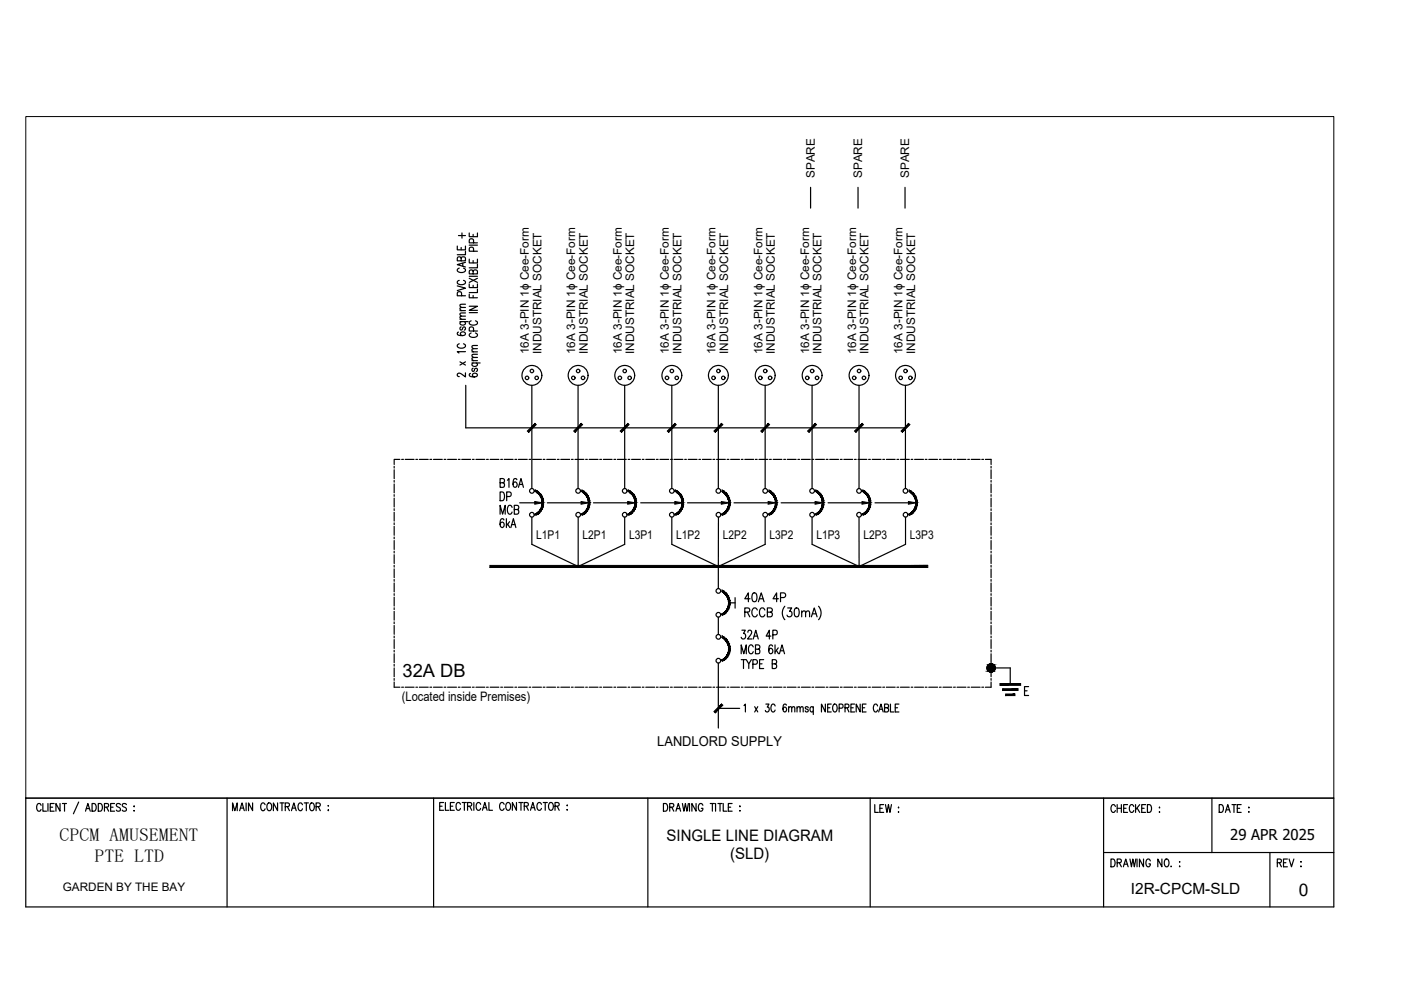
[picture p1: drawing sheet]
<svg xmlns="http://www.w3.org/2000/svg" width="297mm" height="210mm" viewBox="0 0 297 210" stroke-linecap="round" stroke-linejoin="round" font-family="sans-serif">
<!-- layer: SLD -->
<g fill="#000" stroke="#000" stroke-width=".21">
<path d="M113.4 106.3l1.7 .3-1.7 .3zM123.2 106.3l1.7 .3-1.7 .3zM133.1 106.3l1.7 .3-1.7 .3zM143.1 106.3l1.7 .3-1.7 .3zM152.9 106.3l1.8 .3-1.8 .3zM162.9 106.3l1.7 .3-1.7 .3zM172.8 106.3l1.7 .3-1.7 .3zM182.8 106.3l1.7 .3-1.7 .3zM192.6 106.3l1.7 .3-1.7 .3z"/>
<path d="M103.9 119.9v.4l92.8-.4zM103.9 120.3l92.8-.4v.4z"/>
</g>
<!-- layer: SLD-TXT -->
<g fill="none" stroke="#000" stroke-width=".25">
<path d="M97 52.2v.8h1.7v-.8M97.2 49.9h1.5M97.4 59.5a.42 .42 0 0 0-.4 .2 .42 .42 0 0 0 0 .4 1.24 1.24 0 0 0 1.7-.1 .45 .45 0 0 0-.4-.5M97.4 56.8a.48 .48 0 0 0-.4 .6 .48 .48 0 0 0 .6 .4h.4a.48 .48 0 0 0 .7-.4 .48 .48 0 0 0-.4-.6M97.8 54.8l.3-.3h.4l.2 .3v.5h-1.7v-.7h.7l.1 .7M97.8 52.5v.5M97.9 49.4v1.1M98.1 55.8v.6M98.7 55.6l-1.7 .5 1.7 .5M98.7 53.3v.7h-1.7M99.5 54.9v.8h1.7v-.8M99.5 49.4v.8h1.7v-.8"/>
<path d="M99.5 59l1.7 .9M99.5 58.6h1.7M99.5 52h1.7M100.3 57.5l.3-.3 .5 .1 .1 .2v.6h-1.7l.1-.8h.6l.1 .8M100.3 49.7v.5M100.3 55.2v.5M100.4 53.3l-.1-.8-.2-.1-.5 .1-.1 .8h1.7M100.4 51.5l-.1-.7-.2-.2-.5 .2-.1 .7h1.7M101.2 56v.8h-1.7M101.2 59l-1.7 .9M97 60.6l1.7 .5-1.7 .5M97.2 70.4l-.2 .4a1.08 1.08 0 0 0 1.7-.1 .51 .51 0 0 0-.6-.3 .51 .51 0 0 0-.4 .6l.4 .2"/>
<path d="M97.4 72.9a.48 .48 0 0 0-.4 .6 .48 .48 0 0 0 .6 .3h.4a.48 .48 0 0 0 .7-.3 .48 .48 0 0 0-.4-.6M97.5 76.7l1.2 .7M97.5 68.2h1.8M97.5 67.7h1.2M97.5 65.9h1.2M97.8 69.3a.35 .35 0 0 0-.3 .4 .35 .35 0 0 0 .3 .3l.4-.6 .2-.1a.35 .35 0 0 1 .3 .4 .35 .35 0 0 1-.3 .3M97.8 68.2l-.2 .1a.56 .56 0 0 0 .4 .7 .56 .56 0 0 0 .7-.4l-.3-.4M97.9 62.7l-.1-.7-.3-.2-.5 .2v.7h1.7M98.7 79.1v.8l-.8-.6-.6-.2-.3 .3v.2l.4 .3M98.7 74.6h-1.7l.3 .3M98.7 67l-1.1 .1-.1 .3 .4 .3M98.7 66.4h-1.1l-.1 .3 .4 .3"/>
<path d="M98.7 65.2h-1.1l-.1 .3 .4 .4M98.7 64.5l-1.1 .1-.1 .3 .4 .3M98.7 76.7l-1.2 .7M99.5 64.9h1.7l-1.7 .9h1.7M99.5 62.3v.8h1.7M99.5 60.2v.8h1.7v-.8M99.5 66.3h1.7M99.7 79.2l-.2 .4a1.09 1.09 0 0 0 1.7-.1 .51 .51 0 0 0-.6-.4 .51 .51 0 0 0-.4 .6l.4 .2M99.9 70.6a.49 .49 0 0 0-.4 .6 .49 .49 0 0 0 .6 .3h.5a.48 .48 0 0 0 .6-.3 .48 .48 0 0 0-.4-.6M99.9 68a.48 .48 0 0 0-.4 .6 .48 .48 0 0 0 .6 .3h.5a.48 .48 0 0 0 .6-.3 .48 .48 0 0 0-.4-.6M100.1 77h1.7M100.1 76.5h1.1"/>
<path d="M100.1 74.6h1.1M100.3 78.1a.35 .35 0 0 0-.3 .3 .35 .35 0 0 0 .3 .4l.3-.2 .1-.5h.3a.35 .35 0 0 1 .2 .3 .35 .35 0 0 1-.2 .4M100.3 77l-.2 .1a.56 .56 0 0 0 .4 .7 .56 .56 0 0 0 .7-.4l-.2-.4M100.3 60.5v.5M100.3 62.6v.5M100.4 70.2l-.1-.8-.2-.1-.5 .1-.1 .8h1.7M101.2 75.8l-1.1 .1v.3l.3 .3M101.2 75.1l-1.1 .1v.3l.3 .3M101.2 73.9l-1.1 .1v.3l.3 .3M101.2 73.3h-1.1v.3l.3 .3M101.2 61.3v.7h-1.7M106 102.4l.8-.1 .2-.3-.2-.4-.8-.1v1.8h.6l.3-.1 .1-.5-.4-.3"/>
<path d="M106 104.3h.5a1.14 1.14 0 0 1 0 1.9h-.5zM106 109v-1.9l.6 1.9 .5-1.9v1.9M106.8 110.3v-.2l-.4-.1a1.16 1.16 0 0 0 .1 1.9 .55 .55 0 0 0 .4-.7 .55 .55 0 0 0-.7-.4l-.2 .4M107.4 110v1.9M107.4 105.3h.6a.51 .51 0 0 0 .4-.5 .51 .51 0 0 0-.4-.5h-.6v1.9M107.6 101.8l.3-.3v1.8M107.6 111.1l.5 .8M108 110.6l-.6 .9M108.3 111.9l.5-1.9 .6 1.9M108.5 111.2h.7M108.6 107.6a.52 .52 0 0 0-.7-.4 .52 .52 0 0 0-.3 .7v.4a.52 .52 0 0 0 .3 .7 .52 .52 0 0 0 .7-.4M109 108l.8-.1 .2-.2-.1-.4-.2-.2h-.7v1.9h.7l.2-.2 .1-.4-.3-.4"/>
<path d="M109.6 101.7l-.1-.1-.3-.1a1.47 1.47 0 0 0-.2 1.7 .39 .39 0 0 0 .6-.1v-.7l-.4-.2-.2 .1-.2 .4M109.9 103.3l.6-1.8 .5 1.8M110.1 102.7h.7M157.1 138.6v-1.9l.6 1.9 .5-1.9v1.9M157.1 139.9h1M157.3 133.6h.7l-.4 .7a.54 .54 0 0 1 .5 .8 .54 .54 0 0 1-1 0M157.6 139.9v1.8M157.9 129.8l.9-.1 .2-.3-.2-.4-.9-.1v1.9M158.2 139.9l.6 .9v.9M158.4 129.8l.6 1M158.6 134.1l.2-.5h.3l.3 .4-.2 .6-.7 .9h.9M159 127h-1.1l.8-1.3v1.9"/>
<path d="M159.3 139.9l-.5 .9M159.6 125.8l.4-.1a1.17 1.17 0 0 1 0 1.9h-.1a1.32 1.32 0 0 1-.3-1.8zM159.7 135.5l.5-1.9 .6 1.9M159.7 137.2a.53 .53 0 0 0-.7-.5 .53 .53 0 0 0-.3 .7v.5a.53 .53 0 0 0 .3 .7 .53 .53 0 0 0 .7-.4M159.9 134.9h.7M160.2 137.6l.8-.1 .1-.2-.1-.5-.8-.1v1.9h.6l.2-.2 .1-.4-.3-.4M160.6 129.3a.59 .59 0 0 0-.8-.4 .59 .59 0 0 0-.4 .7v.5a.59 .59 0 0 0 .4 .7 .59 .59 0 0 0 .8-.5M160.8 127.6l.6-1.9 .6 1.9M161 127h.8M161.9 139.9h-.9v1.8h.9M162.2 129.3a.55 .55 0 0 0-.9-.3 1.23 1.23 0 0 0 .2 1.8 .57 .57 0 0 0 .7-.5M162.7 129.8l.9-.1 .2-.3-.2-.4-.9-.1v1.9l.9-.1 .2-.6-.4-.3"/>
<path d="M163.5 134.9h-1.1l.7-1.3v1.9M163.8 137l-.4-.3a1.29 1.29 0 0 0 0 1.9 .55 .55 0 0 0 .5-.6 .55 .55 0 0 0-.7-.5l-.2 .5M163.9 134.6h.6a.51 .51 0 0 0 .3-.5 .51 .51 0 0 0-.3-.5h-.6v1.9M164.3 136.7v1.9M164.6 137.9l.5 .7M165 137.4l-.7 .9M165 127h-1.1l.8-1.3v1.9M165.3 138.6l.5-1.9 .5 1.9M165.5 138h.6M165.5 126.7l.9-.1 .2-.3-.2-.5-.9-.1v1.9M166.4 128.5a2.17 2.17 0 0 0 0 2.9M167 128.9h.9l-.5 .7a.57 .57 0 0 1 .5 .9 .57 .57 0 0 1-1-.1"/>
<path d="M168.6 129l.4-.1a1.17 1.17 0 0 1 0 1.9h-.2a1.08 1.08 0 0 1-.3-1.5zM170 129.9l.4-.4 .3 .1 .1 1.2M170 129.5v1.3M170.8 129.9l.4-.4 .4 .1v1.2M172 130.8l.6-1.9 .6 1.9M172.3 130.1h.7M173.6 128.5a2.17 2.17 0 0 1 0 2.9M152.3 150.2h4.5M157.7 149.6l.3-.3v1.7M159.6 140.8h.6l.3-.1 .1-.5-.2-.3h-.8v1.8M160 149.8l.7 1.2M160.7 149.8l-.7 1.2"/>
<path d="M161 140.8h.6M162.4 149.3h.6l-.3 .6a.47 .47 0 0 1 .4 .7 .47 .47 0 0 1-.8 0M163.7 140.8h.6l.3-.2 .1-.4-.2-.3h-.8v1.8h.6l.3-.1 .1-.5-.4-.3M164.3 149.7a.46 .46 0 0 0-.5-.4 .46 .46 0 0 0-.3 .6v.4a.46 .46 0 0 0 .3 .6 .46 .46 0 0 0 .5-.3M166.7 149.5l-.3-.2a1.04 1.04 0 0 0 0 1.7 .49 .49 0 0 0 .4-.6 .49 .49 0 0 0-.6-.4l-.2 .4M167.2 150.1l.3-.3 .3 .1 .1 1.1M167.2 149.8v1.2M167.9 150.1l.3-.3 .3 .1v1.1M169 150.1l.3-.3 .3 .1v1.1M169 149.8v1.2M169.6 150.1l.3-.3 .3 .1 .1 1.1M171.4 150.1a.34 .34 0 0 0-.4-.3 .34 .34 0 0 0-.3 .3l.2 .2 .4 .2 .1 .2a.36 .36 0 0 1-.6 .2l-.1-.2"/>
<path d="M172.4 150.1l-.1-.2a.54 .54 0 0 0-.6 .4 .54 .54 0 0 0 .3 .7l.4-.3M172.4 149.8v1.7M175 149.3v1.7l-.8-1.7v1.7M175.5 150.1h.4M176.2 149.3h-.7v1.7h.7M176.8 149.4l.1-.1a.93 .93 0 0 1 .4 1.6l-.2 .1a.92 .92 0 0 1-.3-1.6zM177.9 150.1h.7l.1-.7-.8-.1v1.7M179.2 150.1l.7-.1v-.6l-.7-.1v1.7M179.6 150.1l.4 .9M180.4 150.1h.5M181.2 149.3h-.8v1.7h.8M182.4 149.3v1.7l-.9-1.7v1.7"/>
<path d="M182.8 150.1h.5M183.6 149.3h-.8v1.7h.8M186.1 149.7a.46 .46 0 0 0-.6-.4 .46 .46 0 0 0-.3 .6v.4a.46 .46 0 0 0 .3 .6 .46 .46 0 0 0 .6-.3M186.3 151l.5-1.7 .4 1.7M186.5 150.4h.6M187.5 150.1l.8-.1v-.6l-.8-.1v1.7h.6l.2-.2 .1-.4-.3-.3M188.8 149.3v1.7h.7M189.8 150.1h.5M190.6 149.3h-.8v1.7h.8M217.2 146.5h.6M218.1 145.6h-.9v1.9h.9"/>
</g>
<!-- layer: SLD -->
<g fill="none" stroke="#000" stroke-width=".25">
<path d="M98.7 81.7v9h93.3M110.2 106.6h3.2M116 106.6h7.2M125.8 106.6h7.3M135.8 106.6h7.3M145.8 106.6h7.1M155.6 106.6h7.3M165.6 106.6h7.2M175.6 106.6h7.2M185.5 106.6h7.1"/>
<circle cx="112.8" cy="79.6" r="2.11"/>
<circle cx="122.6" cy="79.6" r="2.11"/>
<circle cx="132.5" cy="79.6" r="2.11"/>
<circle cx="142.4" cy="79.6" r="2.11"/>
<circle cx="152.3" cy="79.6" r="2.11"/>
<circle cx="162.2" cy="79.6" r="2.11"/>
<circle cx="172.2" cy="79.6" r="2.11"/>
<circle cx="182.1" cy="79.6" r="2.11"/>
<circle cx="192" cy="79.6" r="2.11"/>
<circle cx="112.8" cy="109.1" r=".5"/>
<circle cx="112.8" cy="104.1" r=".5"/>
<circle cx="122.6" cy="104.1" r=".5"/>
<circle cx="122.6" cy="109.1" r=".5"/>
<circle cx="132.5" cy="109.1" r=".5"/>
<circle cx="132.5" cy="104.1" r=".5"/>
<circle cx="142.4" cy="109.1" r=".5"/>
<circle cx="142.4" cy="104.1" r=".5"/>
<circle cx="152.3" cy="104.1" r=".5"/>
<circle cx="152.3" cy="109.1" r=".5"/>
<circle cx="162.2" cy="109.1" r=".5"/>
<circle cx="162.2" cy="104.1" r=".5"/>
<circle cx="172.2" cy="109.1" r=".5"/>
<circle cx="172.2" cy="104.1" r=".5"/>
<circle cx="182.1" cy="109.1" r=".5"/>
<circle cx="182.1" cy="104.1" r=".5"/>
<circle cx="192" cy="104.1" r=".5"/>
<circle cx="192" cy="109.1" r=".5"/>
<circle cx="152.3" cy="135" r=".5"/>
<circle cx="152.3" cy="140.1" r=".5"/>
</g>
<!-- layer: E-SLD-LEGENDF -->
<g fill="#000" stroke="#000" stroke-width=".21">
<path d="M209.9 142.5h.4zM210 140.8h.2z"/>
<path d="M113.5 109h.5l-.4 .3zM113.5 109h.5l-.2-.2zM113.8 108.8l.6-.1-.4 .3zM113.8 108.8l.6-.1-.2-.2zM114.2 108.5l.5-.1-.3 .3zM114.4 108.2l-.2 .3 .5-.1zM114.4 108.2l.5-.2-.2 .4zM114.6 107.8l-.2 .4 .5-.2zM114.6 107.8l.5-.3-.2 .5zM114.8 107.5l-.2 .3 .5-.3zM114.8 107.5l.4-.4-.1 .4zM114.9 107l-.1 .5 .4-.4zM115.2 106.6v.5l-.3-.1zM114.9 106.6v.4l.3-.4zM115.2 106.1v.5h-.3zM114.9 106.2v.4l.3-.5zM115.1 105.7l.1 .4-.3 .1zM114.8 105.8l.1 .4 .2-.5zM114.9 105.3l.2 .4-.3 .1zM114.6 105.4l.2 .4 .1-.5zM114.7 104.9l.2 .4-.3 .1zM114.4 105l.2 .4 .1-.5zM114.4 104.5l.3 .4-.3 .1zM114.4 104.5l-.2 .2 .2 .3zM114 104.2l.4 .3-.2 .2zM114 104.2l-.2 .3 .4 .2zM113.6 104l.4 .2-.2 .3zM113.6 104l-.1 .2 .3 .3z"/>
<path d="M123.3 109h.5l-.4 .3zM123.3 109h.5l-.2-.2zM123.6 108.8l.6-.1-.4 .3zM123.6 108.8l.6-.1-.2-.2zM124 108.5l.5-.1-.3 .3zM124.2 108.2l-.2 .3 .5-.1zM124.2 108.2l.5-.2-.2 .4zM124.5 107.8l-.3 .4 .5-.2zM124.5 107.8l.4-.3-.2 .5zM124.6 107.5l-.1 .3 .4-.3zM124.6 107.5l.4-.4-.1 .4zM124.7 107l-.1 .5 .4-.4zM125.1 106.6l-.1 .5-.3-.1zM124.8 106.6l-.1 .4 .4-.4zM125 106.1l.1 .5h-.3zM124.7 106.2l.1 .4 .2-.5zM124.9 105.7l.1 .4-.3 .1zM124.6 105.8l.1 .4 .2-.5zM124.7 105.3l.2 .4-.3 .1zM124.5 105.4l.1 .4 .1-.5zM124.5 104.9l.2 .4-.2 .1zM124.2 105l.3 .4v-.5zM124.2 104.5l.3 .4-.3 .1zM124 104.7l.2 .3v-.5zM123.8 104.2l.4 .3-.2 .2zM123.8 104.2l-.2 .3 .4 .2zM123.4 104l.4 .2-.2 .3zM123.4 104l-.1 .2 .3 .3z"/>
<path d="M133.2 109h.5l-.4 .3zM133.2 109h.5l-.2-.2zM133.5 108.8l.6-.1-.4 .3zM133.5 108.8l.6-.1-.3-.2zM133.8 108.5l.6-.1-.3 .3zM134.1 108.2l-.3 .3 .6-.1zM134.1 108.2l.5-.2-.2 .4zM134.3 107.8l-.2 .4 .5-.2zM134.3 107.8l.5-.3-.2 .5zM134.5 107.5l-.2 .3 .5-.3zM134.5 107.5l.4-.4-.1 .4zM134.6 107l-.1 .5 .4-.4zM134.9 106.6v.5l-.3-.1zM134.6 106.6v.4l.3-.4zM134.9 106.1v.5h-.3zM134.6 106.2v.4l.3-.5zM134.8 105.7l.1 .4-.3 .1zM134.5 105.8l.1 .4 .2-.5zM134.6 105.3l.2 .4-.3 .1zM134.3 105.4l.2 .4 .1-.5zM134.4 104.9l.2 .4-.3 .1zM134.1 105l.2 .4 .1-.5zM134.1 104.5l.3 .4-.3 .1zM134.1 104.5l-.3 .2 .3 .3zM133.7 104.2l.4 .3-.3 .2zM133.7 104.2l-.2 .3 .3 .2zM133.3 104l.4 .2-.2 .3zM133.3 104l-.1 .2 .3 .3z"/>
<path d="M143.2 109h.5l-.4 .3zM143.2 109h.5l-.2-.2zM143.5 108.8l.5-.1-.3 .3zM143.5 108.8l.5-.1-.2-.2zM143.8 108.5l.5-.1-.3 .3zM144.1 108.2l-.3 .3 .5-.1zM144.1 108.2l.5-.2-.3 .4zM144.3 107.8l-.2 .4 .5-.2zM144.3 107.8l.5-.3-.2 .5zM144.5 107.5l-.2 .3 .5-.3zM144.5 107.5l.4-.4-.1 .4zM144.6 107l-.1 .5 .4-.4zM144.9 106.6v.5l-.3-.1zM144.6 106.6v.4l.3-.4zM144.9 106.1v.5h-.3zM144.6 106.2v.4l.3-.5zM144.8 105.7l.1 .4-.3 .1zM144.5 105.8l.1 .4 .2-.5zM144.6 105.3l.2 .4-.3 .1zM144.3 105.4l.2 .4 .1-.5zM144.3 104.9l.3 .4-.3 .1zM144.1 105l.2 .4v-.5zM144 104.5l.3 .4-.2 .1zM144 104.5l-.2 .2 .3 .3zM143.7 104.2l.3 .3-.2 .2zM143.7 104.2l-.2 .3 .3 .2zM143.3 104l.4 .2-.2 .3zM143.3 104l-.1 .2 .3 .3z"/>
<path d="M153 109h.6l-.4 .3zM153 109h.6l-.2-.2zM153.4 108.8l.5-.1-.3 .3zM153.4 108.8l.5-.1-.2-.2zM153.7 108.5l.5-.1-.3 .3zM154 108.2l-.3 .3 .5-.1zM154 108.2l.5-.2-.3 .4zM154.2 107.8l-.2 .4 .5-.2zM154.2 107.8l.5-.3-.2 .5zM154.4 107.5l-.2 .3 .5-.3zM154.4 107.5l.4-.4-.1 .4zM154.5 107l-.1 .5 .4-.4zM154.8 106.6v.5l-.3-.1zM154.5 106.6v.4l.3-.4zM154.8 106.1v.5h-.3zM154.5 106.2v.4l.3-.5zM154.7 105.7l.1 .4-.3 .1zM154.4 105.8l.1 .4 .2-.5zM154.5 105.3l.2 .4-.3 .1zM154.2 105.4l.2 .4 .1-.5zM154.2 104.9l.3 .4-.3 .1zM154 105l.2 .4v-.5zM153.9 104.5l.3 .4-.2 .1zM153.7 104.7l.3 .3-.1-.5zM153.6 104.2l.3 .3-.2 .2zM153.6 104.2l-.2 .3 .3 .2zM153.2 104l.4 .2-.2 .3zM153.2 104l-.2 .2 .4 .3z"/>
<path d="M162.9 109h.6l-.4 .3zM162.9 109h.6l-.2-.2zM163.3 108.8l.5-.1-.3 .3zM163.3 108.8l.5-.1-.2-.2zM163.6 108.5l.6-.1-.4 .3zM163.9 108.2l-.3 .3 .6-.1zM163.9 108.2l.5-.2-.2 .4zM164.1 107.8l-.2 .4 .5-.2zM164.1 107.8l.5-.3-.2 .5zM164.3 107.5l-.2 .3 .5-.3zM164.3 107.5l.4-.4-.1 .4zM164.4 107l-.1 .5 .4-.4zM164.7 106.6v.5l-.3-.1zM164.4 106.6v.4l.3-.4zM164.7 106.1v.5h-.3zM164.4 106.2v.4l.3-.5zM164.6 105.7l.1 .4-.3 .1zM164.3 105.8l.1 .4 .2-.5zM164.4 105.3l.2 .4-.3 .1zM164.1 105.4l.2 .4 .1-.5zM164.2 104.9l.2 .4-.3 .1zM163.9 105l.2 .4 .1-.5zM163.8 104.5l.4 .4-.3 .1zM163.8 104.5l-.2 .2 .3 .3zM163.5 104.2l.3 .3-.2 .2zM163.5 104.2l-.2 .3 .3 .2zM163.1 104l.4 .2-.2 .3zM163.1 104l-.2 .2 .4 .3z"/>
<path d="M172.9 109h.5l-.4 .3zM172.9 109h.5l-.1-.2zM173.3 108.8l.5-.1-.4 .3zM173.3 108.8l.5-.1-.2-.2zM173.6 108.5l.5-.1-.3 .3zM173.8 108.2l-.2 .3 .5-.1zM173.8 108.2l.5-.2-.2 .4zM174.1 107.8l-.3 .4 .5-.2zM174.1 107.8l.4-.3-.2 .5zM174.2 107.5l-.1 .3 .4-.3zM174.2 107.5l.4-.4-.1 .4zM174.3 107l-.1 .5 .4-.4zM174.7 106.6l-.1 .5-.3-.1zM174.4 106.6l-.1 .4 .4-.4zM174.6 106.1l.1 .5h-.3zM174.3 106.2l.1 .4 .2-.5zM174.5 105.7l.1 .4-.3 .1zM174.2 105.8l.1 .4 .2-.5zM174.3 105.3l.2 .4-.3 .1zM174.1 105.4l.1 .4 .1-.5zM174.1 104.9l.2 .4-.2 .1zM173.8 105l.3 .4v-.5zM173.8 104.5l.3 .4-.3 .1zM173.8 104.5l-.2 .2 .2 .3zM173.4 104.2l.4 .3-.2 .2zM173.4 104.2l-.1 .3 .3 .2zM173 104l.4 .2-.1 .3zM173 104l-.1 .2 .4 .3z"/>
<path d="M182.8 109h.6l-.4 .3zM182.8 109h.6l-.2-.2zM183.2 108.8l.5-.1-.3 .3zM183.2 108.8l.5-.1-.2-.2zM183.5 108.5l.6-.1-.4 .3zM183.8 108.2l-.3 .3 .6-.1zM183.8 108.2l.5-.2-.2 .4zM184 107.8l-.2 .4 .5-.2zM184 107.8l.5-.3-.2 .5zM184.2 107.5l-.2 .3 .5-.3zM184.2 107.5l.4-.4-.1 .4zM184.3 107l-.1 .5 .4-.4zM184.6 106.6v.5l-.3-.1zM184.3 106.6v.4l.3-.4zM184.6 106.1v.5h-.3zM184.3 106.2v.4l.3-.5zM184.5 105.7l.1 .4-.3 .1zM184.2 105.8l.1 .4 .2-.5zM184.3 105.3l.2 .4-.3 .1zM184 105.4l.2 .4 .1-.5zM184.1 104.9l.2 .4-.3 .1zM183.8 105l.2 .4 .1-.5zM183.7 104.5l.4 .4-.3 .1zM183.7 104.5l-.2 .2 .3 .3zM183.4 104.2l.3 .3-.2 .2zM183.4 104.2l-.2 .3 .3 .2zM183 104l.4 .2-.2 .3zM183 104l-.2 .2 .4 .3z"/>
<path d="M192.7 109h.5l-.4 .3zM192.7 109h.5l-.1-.2zM193.1 108.8l.5-.1-.4 .3zM193.1 108.8l.5-.1-.2-.2zM193.4 108.5l.5-.1-.3 .3zM193.7 108.2l-.3 .3 .5-.1zM193.7 108.2l.4-.2-.2 .4zM193.9 107.8l-.2 .4 .4-.2zM193.9 107.8l.4-.3-.2 .5zM194 107.5l-.1 .3 .4-.3zM194 107.5l.4-.4-.1 .4zM194.1 107l-.1 .5 .4-.4zM194.5 106.6l-.1 .5-.3-.1zM194.2 106.6l-.1 .4 .4-.4zM194.4 106.1l.1 .5h-.3zM194.1 106.2l.1 .4 .2-.5zM194.3 105.7l.1 .4-.3 .1zM194 105.8l.1 .4 .2-.5zM194.1 105.3l.2 .4-.3 .1zM193.9 105.4l.1 .4 .1-.5zM193.9 104.9l.2 .4-.2 .1zM193.7 105l.2 .4v-.5zM193.6 104.5l.3 .4-.2 .1zM193.6 104.5l-.2 .2 .3 .3zM193.2 104.2l.4 .3-.2 .2zM193.2 104.2l-.1 .3 .3 .2zM192.8 104l.4 .2-.1 .3zM192.8 104l-.1 .2 .4 .3z"/>
<path d="M153 130.2l.6 .1-.5 .2zM153 130.2l.6 .1-.2-.3zM153.4 130l.5-.1-.3 .4zM153.4 130l.5-.1-.2-.2zM153.7 129.7l.5-.1-.3 .3zM154 129.4l-.3 .3 .5-.1zM154 129.4l.5-.2-.3 .4zM154.2 129l-.2 .4 .5-.2zM154.2 129l.4-.3-.1 .5zM154.4 128.7l-.2 .3 .4-.3zM154.7 128.3l-.1 .4h-.2zM154.4 128.2v.5l.3-.4zM154.8 127.8l-.1 .5-.3-.1zM154.5 127.8l-.1 .4 .4-.4zM154.7 127.4l.1 .4h-.3zM154.4 127.4l.1 .4 .2-.4zM154.6 126.9l.1 .5h-.3zM154.4 127v.4l.2-.5zM154.5 126.5l.1 .4-.2 .1zM154.2 126.6l.2 .4 .1-.5zM154.2 126.1l.3 .4-.3 .1zM154 126.3l.2 .3v-.5zM153.9 125.7l.3 .4-.2 .2zM153.9 125.7l-.2 .2 .3 .4zM153.6 125.4l.3 .3-.2 .2zM153.6 125.4l-.2 .3 .3 .2zM153.1 125.2l.5 .2-.2 .3zM153.1 125.2l-.1 .2 .4 .3z"/>
<path d="M153 139.9l.6 .1-.4 .2zM153 139.9l.6 .1-.2-.3zM153.4 139.7h.5l-.3 .3zM153.4 139.7h.5l-.2-.2zM153.7 139.5l.5-.2-.3 .4zM154 139.1l-.3 .4 .5-.2zM154 139.1l.5-.2-.3 .4zM154.2 138.8l-.2 .3 .5-.2zM154.2 138.8l.5-.3-.2 .4zM154.4 138.4l-.2 .4 .5-.3zM154.4 138.4l.4-.4-.1 .5zM154.5 138l-.1 .4 .4-.4zM154.8 137.6v.4h-.3zM154.5 137.6v.4l.3-.4zM154.8 137.1v.5h-.3zM154.5 137.1v.5l.3-.5zM154.7 136.6l.1 .5h-.3zM154.4 136.7l.1 .4 .2-.5zM154.5 136.2l.2 .4-.3 .1zM154.2 136.3l.2 .4 .1-.5zM154.2 135.8l.3 .4-.3 .1zM154 136l.2 .3v-.5zM153.9 135.4l.3 .4-.2 .2zM153.9 135.4l-.2 .3 .3 .3zM153.6 135.1l.3 .3-.2 .3zM153.6 135.1l-.2 .3 .3 .3zM153.2 134.9l.4 .2-.2 .3zM153.2 134.9l-.2 .3 .4 .2z"/>
<path d="M209.9 142.5h.3zM210 142.5h.2z"/>
<path d="M210 140.8h.3zM209.9 140.8h.4z"/>
<path d="M209.9 140.8h.5zM209.9 140.8h.5z"/>
<path d="M209.9 140.8h.6zM209.8 140.8h.7z"/>
<path d="M209.9 142.4h.5zM209.9 142.4l.4 .1z"/>
<path d="M209.8 140.8l.8 .1zM209.7 140.9h.9z"/>
<path d="M209.8 142.4h.7zM209.8 142.4h.6z"/>
<path d="M209.7 140.9h.9zM209.6 140.9h1z"/>
<path d="M209.7 142.4h.9zM209.7 142.4h.8z"/>
<path d="M209.6 140.9l1.1 .1zM209.6 140.9l1.1 .1z"/>
<path d="M209.6 142.3h1zM209.6 142.3l1 .1z"/>
<path d="M209.6 141h1.2zM209.5 141h1.3z"/>
<path d="M209.6 142.3h1.1zM209.6 142.3h1z"/>
<path d="M209.5 141l1.3 .1zM209.5 141l1.3 .1z"/>
<path d="M209.5 142.2h1.3zM209.5 142.2l1.2 .1z"/>
<path d="M209.5 141.1l1.3 .1zM209.5 141.1l1.3 .1z"/>
<path d="M209.5 142.2h1.3zM209.5 142.2h1.3z"/>
<path d="M209.4 141.2h1.5zM209.4 141.2h1.5z"/>
<path d="M209.4 142.1h1.4zM209.4 142.1l1.4 .1z"/>
<path d="M209.4 141.2l1.5 .1zM209.4 141.2l1.5 .1z"/>
<path d="M209.4 142h1.5zM209.4 142l1.4 .1z"/>
<path d="M209.3 141.3l1.7 .1zM209.3 141.3l1.7 .1z"/>
<path d="M209.3 141.9h1.6zM209.3 141.9l1.6 .1z"/>
<path d="M209.3 141.4l1.7 .1zM209.3 141.4l1.7 .1z"/>
<path d="M209.3 141.9h1.7zM209.3 141.9h1.6z"/>
<path d="M209.3 141.5h1.7zM209.3 141.5h1.7z"/>
<path d="M209.3 141.8h1.7zM209.3 141.8l1.7 .1z"/>
<path d="M209.3 141.5l1.7 .1zM209.3 141.5l1.7 .1z"/>
<path d="M209.3 141.6l1.7 .1zM209.3 141.6l1.7 .1z"/>
<path d="M209.3 141.7h1.7zM209.3 141.7l1.7 .1z"/>
<path d="M212 144.9v.4l4.4-.4zM212 145.3l4.4-.4v.4z"/>
<path d="M212.6 146v.4l3.2-.4zM212.6 146.4l3.2-.4v.4z"/>
<path d="M213.2 147.1v.4l2-.4zM213.2 147.5l2-.4v.4z"/>
</g>
<!-- layer: SLD-LINE -->
<g fill="none" stroke="#000" stroke-width=".25">
<path d="M112.8 81.7v21.9M122.6 81.7v21.9M132.4 81.7v21.9M142.4 81.7v21.9M152.3 81.7v21.9M162.2 81.7v21.9M172.2 81.7v21.9M182.1 81.7v21.9M192 81.7v21.9M112.8 109.7v5.7M122.6 109.7v10.4M132.4 109.7v5.7"/>
<path d="M142.4 109.7v5.7M152.3 109.7v15.1M162.2 109.7v5.7M172.2 109.7v5.7M182.1 109.7v10.4M192 109.7v5.7M152.3 130.9v3.6M152.3 140.6v13.8"/>
</g>
<!-- layer: E-SLD-LEGENDF -->
<g fill="none" stroke="#000" stroke-width=".25">
<path d="M154.6 127.8h1.3M155.9 126.7v2.2M210.1 141.6h4.1v3.5"/>
<circle cx="152.3" cy="130.3" r=".5"/>
<circle cx="152.3" cy="125.3" r=".5"/>
<circle cx="210.1" cy="141.6" r=".86"/>
</g>
<!-- layer: SLD-TXT -->
<g fill="#000" stroke="#000" stroke-width=".21">
<path d="M111.8 91.4l.3 .2 1.3-1.8zM113.4 89.8l.3 .2-1.6 1.6z"/>
<path d="M121.6 91.4l.3 .2 1.3-1.8zM123.2 89.8l.3 .2-1.6 1.6z"/>
<path d="M131.5 91.4l.3 .2 1.3-1.8zM133.1 89.8l.3 .2-1.6 1.6z"/>
<path d="M143.1 89.8l-1.6 1.6 .3 .2zM143.1 89.8l.3 .2-1.6 1.6z"/>
<path d="M153 89.8l-1.6 1.6 .2 .2zM153 89.8l.3 .2-1.7 1.6z"/>
<path d="M161.3 91.4l.3 .2 1.3-1.8zM162.9 89.8l.3 .2-1.6 1.6z"/>
<path d="M171.2 91.4l.3 .2 1.4-1.8zM172.9 89.8l.2 .2-1.6 1.6z"/>
<path d="M181.2 91.4l.2 .2 1.4-1.8zM182.8 89.8l.3 .2-1.7 1.6z"/>
<path d="M191 91.4l.3 .2 1.3-1.8zM192.6 89.8l.3 .2-1.6 1.6z"/>
<path d="M151.4 150.9l.2 .2 1.4-1.8zM153 149.3l.3 .2-1.7 1.6z"/>
</g>
<!-- layer: E-SLD-FRAME -->
<g fill="none" stroke="#000" stroke-width=".25">
<path d="M83.6 98.9v.3M83.6 99.6v1.9M84.8 97.4h-1.2v1.1M85.2 97.4h.3M85.9 97.4h1.9M88.2 97.4h.3M88.9 97.4h1.9M91.2 97.4h.3M91.9 97.4h1.9M94.2 97.4h.3M94.9 97.4h1.9M97.2 97.4h.3"/>
<path d="M97.9 97.4h1.9M100.2 97.4h.3M100.9 97.4h1.9M103.2 97.4h.3M103.9 97.4h1.9M106.2 97.4h.3M106.9 97.4h1.9M109.2 97.4h.3M109.9 97.4h1.9M112.2 97.4h.3M112.9 97.4h1.9M115.2 97.4h.3"/>
<path d="M115.9 97.4h1.9M118.2 97.4h.3M118.9 97.4h1.9M121.2 97.4h.3M121.9 97.4h1.9M124.2 97.4h.3M124.9 97.4h1.9M127.2 97.4h.3M127.9 97.4h1.9M130.2 97.4h.3M130.9 97.4h1.9M133.2 97.4h.3"/>
<path d="M133.9 97.4h1.9M136.2 97.4h.3M136.9 97.4h1.9M139.2 97.4h.3M139.9 97.4h1.9M142.2 97.4h.3M142.9 97.4h1.9M145.2 97.4h.3M145.9 97.4h1.9M148.2 97.4h.3M148.9 97.4h1.9M151.2 97.4h.3"/>
<path d="M151.9 97.4h1.9M154.2 97.4h.3M154.9 97.4h1.9M157.2 97.4h.3M157.9 97.4h1.9M160.2 97.4h.3M160.9 97.4h1.9M163.2 97.4h.3M163.9 97.4h1.9M166.2 97.4h.3M166.9 97.4h1.9M169.2 97.4h.3"/>
<path d="M169.9 97.4h1.9M172.2 97.4h.3M172.9 97.4h1.9M175.2 97.4h.3M175.9 97.4h1.9M178.2 97.4h.3M178.9 97.4h1.9M181.2 97.4h.3M181.9 97.4h1.9M184.2 97.4h.3M184.9 97.4h1.9M187.2 97.4h.3"/>
<path d="M187.9 97.4h1.9M190.2 97.4h.3M190.9 97.4h1.9M193.2 97.4h.3M193.9 97.4h1.9M196.2 97.4h.3M196.9 97.4h1.9M199.2 97.4h.3M199.9 97.4h1.9M202.2 97.4h.4M202.9 97.4h1.9M205.2 97.4h.3"/>
<path d="M205.9 97.4h1.9M208.2 97.4h.3M208.9 97.4h1.2v1.1M210.1 98.9v.3M210.1 99.6v1.9M83.6 101.9v.3M83.6 102.6v1.9M83.6 104.9v.3M83.6 105.6v1.9M83.6 107.9v.3M83.6 108.6v1.9M83.6 110.9v.3"/>
<path d="M83.6 111.6v1.9M83.6 113.9v.3M83.6 114.6v1.9M83.6 116.9v.3M83.6 117.6v1.9M83.6 119.9v.3M210.1 101.9v.3M210.1 102.6v1.9M210.1 104.9v.3M210.1 105.6v1.9M210.1 107.9v.3M210.1 108.6v1.9"/>
<path d="M210.1 110.9v.3M210.1 111.6v1.9M210.1 113.9v.3M210.1 114.6v1.9M210.1 116.9v.3M210.1 117.6v1.9M210.1 119.9v.3M83.6 120.6v1.9M83.6 122.9v.3M83.6 123.6v1.9M83.6 125.9v.3M83.6 126.6v1.9"/>
<path d="M83.6 128.9v.3M83.6 129.6v1.9M83.6 131.9v.3M83.6 132.6v1.9M83.6 134.9v.3M83.6 135.6v1.9M83.6 137.9v.3M83.6 138.6v1.9M210.1 120.6v1.9M210.1 122.9v.3M210.1 123.6v1.9M210.1 125.9v.3"/>
<path d="M210.1 126.6v1.9M210.1 128.9v.3M210.1 129.6v1.9M210.1 131.9v.3M210.1 132.6v1.9M210.1 134.9v.3M210.1 135.6v1.9M210.1 137.9v.3M210.1 138.6v1.9M83.6 144.6v1.1h1.2M83.6 140.9v.3M83.6 141.6v1.9"/>
<path d="M83.6 143.9v.3M85.2 145.7h.3M85.9 145.7h1.9M88.2 145.7h.3M88.9 145.7h1.9M91.2 145.7h.3M91.9 145.7h1.9M94.2 145.7h.3M94.9 145.7h1.9M97.2 145.7h.3M97.9 145.7h1.9M100.2 145.7h.3"/>
<path d="M100.9 145.7h1.9M103.2 145.7h.3M103.9 145.7h1.9M106.2 145.7h.3M106.9 145.7h1.9M109.2 145.7h.3M109.9 145.7h1.9M112.2 145.7h.3M112.9 145.7h1.9M115.2 145.7h.3M115.9 145.7h1.9M118.2 145.7h.3"/>
<path d="M118.9 145.7h1.9M121.2 145.7h.3M121.9 145.7h1.9M124.2 145.7h.3M124.9 145.7h1.9M127.2 145.7h.3M127.9 145.7h1.9M130.2 145.7h.3M130.9 145.7h1.9M133.2 145.7h.3M133.9 145.7h1.9M136.2 145.7h.3"/>
<path d="M136.9 145.7h1.9M139.2 145.7h.3M139.9 145.7h1.9M142.2 145.7h.3M142.9 145.7h1.9M145.2 145.7h.3M145.9 145.7h1.9M148.2 145.7h.3M148.9 145.7h1.9M151.2 145.7h.3M151.9 145.7h1.9M154.2 145.7h.3"/>
<path d="M154.9 145.7h1.9M157.2 145.7h.3M157.9 145.7h1.9M160.2 145.7h.3M160.9 145.7h1.9M163.2 145.7h.3M163.9 145.7h1.9M166.2 145.7h.3M166.9 145.7h1.9M169.2 145.7h.3M169.9 145.7h1.9M172.2 145.7h.3"/>
<path d="M172.9 145.7h1.9M175.2 145.7h.3M175.9 145.7h1.9M178.2 145.7h.3M178.9 145.7h1.9M181.2 145.7h.3M181.9 145.7h1.9M184.2 145.7h.3M184.9 145.7h1.9M187.2 145.7h.3M187.9 145.7h1.9M190.2 145.7h.3"/>
<path d="M190.9 145.7h1.9M193.2 145.7h.3M193.9 145.7h1.9M196.2 145.7h.3M196.9 145.7h1.9M199.2 145.7h.3M199.9 145.7h1.9M202.2 145.7h.4M202.9 145.7h1.9M205.2 145.7h.3M205.9 145.7h1.9M208.2 145.7h.3"/>
<path d="M210.1 144.6v1.1h-1.2M210.1 140.9v.3M210.1 141.6v1.9M210.1 143.9v.3"/>
</g>
<g fill="none" stroke="#000" stroke-width=".25">
<circle cx="112.8" cy="78.7" r=".37"/>
<circle cx="122.6" cy="78.7" r=".37"/>
<circle cx="132.5" cy="78.7" r=".37"/>
<circle cx="142.4" cy="78.7" r=".37"/>
<circle cx="152.3" cy="78.7" r=".37"/>
<circle cx="162.2" cy="78.7" r=".37"/>
<circle cx="172.2" cy="78.7" r=".37"/>
<circle cx="182.1" cy="78.7" r=".37"/>
<circle cx="192" cy="78.7" r=".37"/>
<circle cx="111.7" cy="80.1" r=".37"/>
<circle cx="113.8" cy="80.1" r=".37"/>
<circle cx="121.6" cy="80.1" r=".37"/>
<circle cx="123.6" cy="80.1" r=".37"/>
<circle cx="131.4" cy="80.1" r=".37"/>
<circle cx="133.5" cy="80.1" r=".37"/>
<circle cx="141.4" cy="80.1" r=".37"/>
<circle cx="143.5" cy="80.1" r=".37"/>
<circle cx="151.3" cy="80.1" r=".37"/>
<circle cx="153.3" cy="80.1" r=".37"/>
<circle cx="161.2" cy="80.1" r=".37"/>
<circle cx="163.3" cy="80.1" r=".37"/>
<circle cx="171.2" cy="80.1" r=".37"/>
<circle cx="173.2" cy="80.1" r=".37"/>
<circle cx="181.1" cy="80.1" r=".37"/>
<circle cx="183.2" cy="80.1" r=".37"/>
<circle cx="191" cy="80.1" r=".37"/>
<circle cx="193" cy="80.1" r=".37"/>
</g>
<!-- layer: 0 -->
<g fill="none" stroke="#000" stroke-width=".25">
<path d="M171.9 39.7v4.4M181.9 39.7v4.4M191.9 39.7v4.4M112.8 115.4l9.8 4.7 9.8-4.7M142.4 115.4l9.9 4.7 9.9-4.7M172.2 115.4l9.9 4.7 9.9-4.7M5.5 169.2h277.3v23.1h-277.3zM48.1 169.2v23.1M91.9 169.2v23.1M137.4 169.2v23.1M184.5 169.2v23.1M234 169.2v23.1"/>
<path d="M256.9 169.2v11.6M269.2 180.8v11.5"/>
</g>
<path d="M5.5 24.7h277.3v144.5h-277.3z" fill="none" stroke="#000" stroke-width=".21"/>
<!-- layer: TXT -->
<g fill="none" stroke="#000" stroke-width=".25">
<path d="M8.7 170.7a.48 .48 0 0 0-.6-.3 .48 .48 0 0 0-.3 .6v.4a.48 .48 0 0 0 .3 .6 .48 .48 0 0 0 .6-.4M9.1 170.4v1.6h.7M10.2 170.4v1.6M10.7 171.1h.5M11.5 170.4h-.8v1.6h.8M12.7 170.4v1.6l-.8-1.6v1.6M13.2 170.4h.9M13.7 170.4v1.6M16.7 170l-1.1 2.5M18.1 172l.5-1.6 .5 1.6M18.3 171.4h.7M19.5 170.4a.88 .88 0 0 1 .9 .5 .88 .88 0 0 1-.3 1l-.6 .1z"/>
<path d="M20.8 170.4a.88 .88 0 0 1 .9 .5 .88 .88 0 0 1-.3 1l-.6 .1zM22.1 171.1h.8l.1-.3-.1-.4h-.8v1.6M22.6 171.1l.4 .9M23.5 171.1h.5M24.3 170.4h-.8v1.6h.8M25.5 170.6l-.3-.2h-.4l-.1 .2 .1 .4 .6 .3a.45 .45 0 0 1-.1 .7 .45 .45 0 0 1-.6-.2M26.8 170.6a.47 .47 0 0 0-.5-.3 .47 .47 0 0 0-.4 .4l.1 .3 .7 .3 .1 .5a.52 .52 0 0 1-.9 0M28.4 170.9v.2zM28.4 171.8v.2zM49.3 171.9v-1.7l.5 1.7 .5-1.7v1.7M50.8 171.9l.5-1.7 .5 1.7M51 171.3h.6"/>
<path d="M52.2 170.2v1.7M53.6 170.2v1.7l-.9-1.7v1.7M56.2 170.6a.48 .48 0 0 0-.6-.4 .48 .48 0 0 0-.3 .7v.4a.48 .48 0 0 0 .3 .6 .48 .48 0 0 0 .6-.4M56.8 170.3l.2-.1a.85 .85 0 0 1 .6 .9 .85 .85 0 0 1-.6 .8 1.09 1.09 0 0 1-.2-1.6zM58.9 170.2v1.7l-.9-1.7v1.7M59.4 170.2h.8M59.8 170.2v1.7M60.5 171l.7-.1 .1-.5-.8-.2v1.7M60.9 171l.5 .9M61.8 171.9l.5-1.7 .5 1.7M62 171.3h.6M64.1 170.6a.48 .48 0 0 0-.6-.4 .48 .48 0 0 0-.3 .7v.4a.48 .48 0 0 0 .3 .6 .48 .48 0 0 0 .6-.4"/>
<path d="M64.5 170.2h.9M64.9 170.2v1.7M65.9 170.3l.1-.1a.85 .85 0 0 1 .7 .9 .85 .85 0 0 1-.7 .8 1.11 1.11 0 0 1-.1-1.6zM67 171l.8-.1v-.5l-.8-.2v1.7M67.5 171l.4 .9M69.6 170.8v.1zM69.6 171.7v.2zM93.2 170.9h.5M94.1 170.2h-.9v1.6h.9M94.4 170.2v1.6h.8M95.5 170.9h.5M96.3 170.2h-.8v1.6h.8"/>
<path d="M97.6 170.5a.48 .48 0 0 0-.6-.3 .48 .48 0 0 0-.3 .6v.4a.48 .48 0 0 0 .3 .6 .48 .48 0 0 0 .6-.4M98 170.2h.9M98.5 170.2v1.6M99.1 170.9h.8l.1-.6-.9-.1v1.6M99.6 170.9l.4 .9M100.5 170.2v1.6M101.9 170.5a.49 .49 0 0 0-.6-.3 .49 .49 0 0 0-.3 .6v.4a.49 .49 0 0 0 .3 .6 .49 .49 0 0 0 .6-.4M102.3 171.8l.5-1.6 .5 1.6M102.5 171.3h.6M103.7 170.2v1.6h.7M106.9 170.5a.49 .49 0 0 0-.6-.3 .49 .49 0 0 0-.4 .6v.4a.49 .49 0 0 0 .4 .6 .49 .49 0 0 0 .6-.4M107.5 170.2h.1a.85 .85 0 0 1 .7 .8 .85 .85 0 0 1-.7 .8 1.09 1.09 0 0 1-.1-1.6z"/>
<path d="M109.5 170.2v1.6l-.9-1.6v1.6M110 170.2h.9M110.5 170.2v1.6M111.2 170.9h.7l.1-.6-.8-.1v1.6M111.6 170.9l.4 .9M112.5 171.8l.5-1.6 .5 1.6M112.7 171.3h.6M114.8 170.5a.49 .49 0 0 0-.6-.3 .49 .49 0 0 0-.4 .6v.4a.49 .49 0 0 0 .4 .6 .49 .49 0 0 0 .6-.4M115.2 170.2h.8M115.6 170.2v1.6M116.6 170.2h.1a.85 .85 0 0 1 .6 .8 .85 .85 0 0 1-.6 .8 1.09 1.09 0 0 1-.1-1.6zM117.7 170.9h.7l.1-.6-.8-.1v1.6"/>
<path d="M118.1 170.9l.5 .9M120.3 170.7v.2zM120.3 171.6v.2zM140.7 170.4a.88 .88 0 0 1 .9 .5 .88 .88 0 0 1-.3 1l-.6 .1zM142 171.1h.7l.2-.3-.2-.4h-.7v1.6M142.4 171.1l.5 .9M143.3 172l.5-1.6 .5 1.6M143.5 171.4h.6M144.7 170.4l.3 1.6 .3-1.6 .3 1.6 .4-1.6M146.2 170.4v1.6M147.6 170.4v1.6l-.9-1.6v1.6M149 170.7a.49 .49 0 0 0-.6-.3 .49 .49 0 0 0-.3 .6v.4a.49 .49 0 0 0 .4 .6 .49 .49 0 0 0 .5-.6h-.3"/>
<path d="M150.6 170.4h.9M151 170.4v1.6M151.7 170.4v1.6M152.2 170.4h.9M152.7 170.4v1.6M153.3 170.4v1.6h.8M154.4 171.1h.5M155.2 170.4h-.8v1.6h.8M156.9 170.9v.2zM156.9 171.8v.2zM185.5 170.6v1.6h.7M186.5 171.4h.6"/>
<path d="M187.4 170.6h-.9v1.6h.9M187.7 170.6l.4 1.6 .3-1.6 .3 1.6 .3-1.6M190.4 172.2h.2zM190.5 171.1v.2zM236.5 171a.48 .48 0 0 0-.6-.4 .48 .48 0 0 0-.4 .6v.4a.48 .48 0 0 0 .4 .6 .48 .48 0 0 0 .6-.4M236.9 171.4h.9M236.9 170.6v1.6M237.8 170.6v1.6M238.2 171.4h.5M239.1 170.6h-.9v1.6h.9M240.4 171a.48 .48 0 0 0-.6-.4 .48 .48 0 0 0-.4 .6v.4a.48 .48 0 0 0 .4 .6 .48 .48 0 0 0 .6-.4M240.8 170.6v1.6"/>
<path d="M241.1 171.3l.5 .9M241.6 170.6l-.8 1.1M242.1 171.4h.5M242.9 170.6h-.8v1.6h.8M243.3 170.6a.88 .88 0 0 1 .9 .6 .88 .88 0 0 1-.3 1h-.6zM245.8 172.2h.1zM245.8 171.1v.2zM258.5 170.6a.88 .88 0 0 1 .9 .5 .88 .88 0 0 1-.3 1.1h-.6zM259.8 172.2l.5-1.6 .5 1.6M260 171.7h.6M261.2 170.6h.9M261.6 170.6v1.6"/>
<path d="M262.3 171.4h.5M263.2 170.6h-.9v1.6h.9M264.7 172.2h.1zM264.8 171.1v.2zM234 180.8h48.8M235.5 182.1a.89 .89 0 0 1 .9 .6 .89 .89 0 0 1-.2 1l-.7 .1zM236.9 182.9l.7-.1 .1-.5-.8-.2v1.7M237.3 182.9l.5 .9M238.2 183.8l.5-1.7 .5 1.7M238.4 183.2h.6M239.6 182.1l.3 1.7 .3-1.7 .3 1.7 .3-1.7M241.1 182.1v1.7"/>
<path d="M242.5 182.1v1.7l-.9-1.7v1.7M243.9 182.5a.48 .48 0 0 0-.6-.4 .48 .48 0 0 0-.3 .7v.3a.49 .49 0 0 0 .4 .7 .49 .49 0 0 0 .5-.7h-.3M246.3 182.1v1.7l-.8-1.7v1.7M247.1 182.2l.1-.1a.85 .85 0 0 1 .7 .9 .85 .85 0 0 1-.7 .8 1.09 1.09 0 0 1-.1-1.6zM248.3 183.6l.1 .1M250.1 182.7v.1zM250.1 183.6v.2zM270.8 182.9l.8-.1v-.5l-.8-.2v1.7M271.3 182.9l.4 .9M272.1 182.9h.5M273 182.1h-.9v1.7h.9M273.3 182.1l.5 1.7 .5-1.7"/>
<path d="M275.8 182.7v.1zM275.8 183.6v.2z"/>
</g>
<text font-size="3.9" x="85.4" y="143.6">32A DB</text>
<g font-size="3.8">
<text x="12.6" y="178.3">CPCM AMUSEMENT</text>
<text x="20" y="182.8">PTE LTD</text>
</g>
<text font-size="3.7" x="275.4" y="189.9">0</text>
<g font-size="3.4">
<text x="141.3" y="178.3">SINGLE LINE DIAGRAM</text>
<text x="154.8" y="182.2">(SLD)</text>
</g>
<text font-size="3.3" x="239.8" y="189.6">I2R-CPCM-SLD</text>
<text font-size="3.2" x="260.8" y="178.1">29 APR 2025</text>
<text font-size="2.9" x="139.3" y="158.1">LANDLORD SUPPLY</text>
<text font-size="2.8" x="85.2" y="148.7">(Located inside Premises)</text>
<g font-size="2.5">
<text x="172.7" y="37.8" transform="rotate(-90 172.7 37.8)">SPARE</text>
<text x="182.8" y="37.8" transform="rotate(-90 182.8 37.8)">SPARE</text>
<text x="192.8" y="37.8" transform="rotate(-90 192.8 37.8)">SPARE</text>
<text x="112.1" y="75.1" transform="rotate(-90 112.1 75.1)">16A 3-PIN 1ɸ Cee-Form</text>
<text x="114.8" y="75" transform="rotate(-90 114.8 75)">INDUSTRIAL SOCKET</text>
<text x="122" y="75.1" transform="rotate(-90 122 75.1)">16A 3-PIN 1ɸ Cee-Form</text>
<text x="124.6" y="75" transform="rotate(-90 124.6 75)">INDUSTRIAL SOCKET</text>
<text x="131.9" y="75.1" transform="rotate(-90 131.9 75.1)">16A 3-PIN 1ɸ Cee-Form</text>
<text x="134.5" y="75" transform="rotate(-90 134.5 75)">INDUSTRIAL SOCKET</text>
<text x="141.8" y="75.1" transform="rotate(-90 141.8 75.1)">16A 3-PIN 1ɸ Cee-Form</text>
<text x="144.5" y="75" transform="rotate(-90 144.5 75)">INDUSTRIAL SOCKET</text>
<text x="151.7" y="75.1" transform="rotate(-90 151.7 75.1)">16A 3-PIN 1ɸ Cee-Form</text>
<text x="154.4" y="75" transform="rotate(-90 154.4 75)">INDUSTRIAL SOCKET</text>
<text x="161.6" y="75.1" transform="rotate(-90 161.6 75.1)">16A 3-PIN 1ɸ Cee-Form</text>
<text x="164.3" y="75" transform="rotate(-90 164.3 75)">INDUSTRIAL SOCKET</text>
<text x="171.6" y="75.1" transform="rotate(-90 171.6 75.1)">16A 3-PIN 1ɸ Cee-Form</text>
<text x="174.2" y="75" transform="rotate(-90 174.2 75)">INDUSTRIAL SOCKET</text>
<text x="181.5" y="75.1" transform="rotate(-90 181.5 75.1)">16A 3-PIN 1ɸ Cee-Form</text>
<text x="184.2" y="75" transform="rotate(-90 184.2 75)">INDUSTRIAL SOCKET</text>
<text x="191.4" y="75.1" transform="rotate(-90 191.4 75.1)">16A 3-PIN 1ɸ Cee-Form</text>
<text x="194" y="75" transform="rotate(-90 194 75)">INDUSTRIAL SOCKET</text>
<text x="113.7" y="114.3">L1P1</text>
<text x="123.5" y="114.3">L2P1</text>
<text x="133.4" y="114.3">L3P1</text>
<text x="143.4" y="114.3">L1P2</text>
<text x="153.3" y="114.3">L2P2</text>
<text x="163.2" y="114.3">L3P2</text>
<text x="173.1" y="114.3">L1P3</text>
<text x="183.1" y="114.3">L2P3</text>
<text x="192.9" y="114.3">L3P3</text>
<text x="13.3" y="189">GARDEN BY THE BAY</text>
</g>
</svg>
